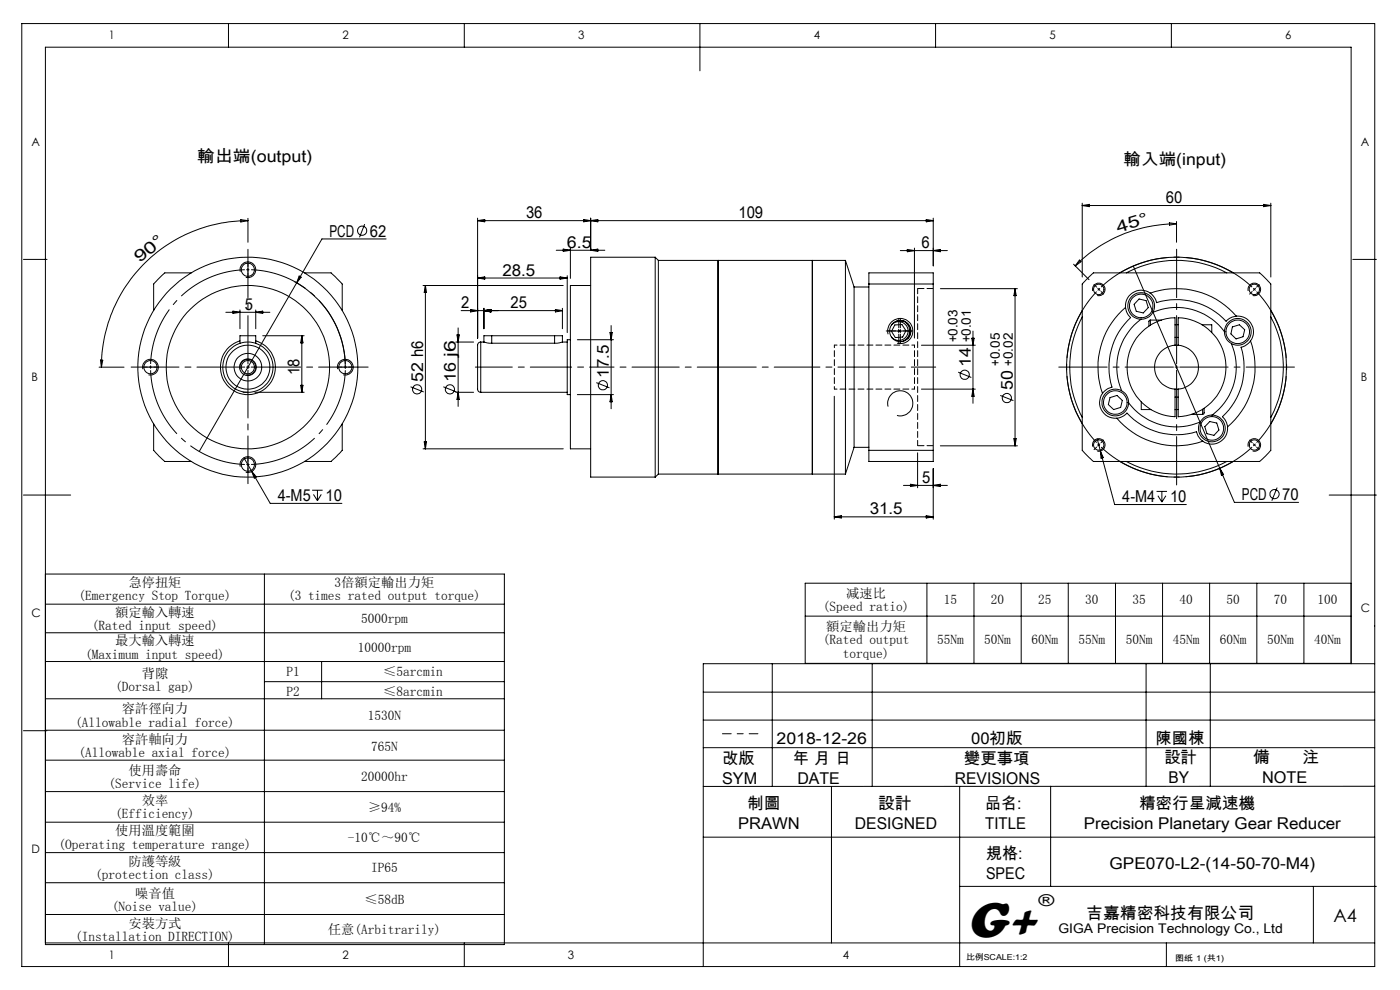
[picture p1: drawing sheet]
<svg xmlns="http://www.w3.org/2000/svg" width="297mm" height="210mm" viewBox="0 0 297 210" stroke-linecap="round" stroke-linejoin="round" font-family="sans-serif">
<g fill="none" stroke="#000" stroke-width=".21">
<path d="M4.6 5h287v200h-287zM48.5 5v5M98.5 5v5M148.5 5v10M198.5 5v5M248.5 5v5M5 55h5M40.6 57.9h-5.6l-1 .8-1.4 1.5v5.7M51 57.6a1.67 1.67 0 0 1 1.5-2 1.67 1.67 0 0 1 1.8 1.8 1.67 1.67 0 0 1-2.2 1.4M51.1 46.6l1.5 .2-1.5 .3zM52.2 57.2h.7M52.6 46.8a31.1 31.1 0 0 0-31.1 31.1"/>
<path d="M52.6 46.3v5.1M52.6 56.9v.7M62.5 59.8a20.6 20.6 0 0 1 10.7 18.3M62.9 60l-20.6 35.8M63.5 58.6l.4 .2-1 1.2zM64.6 57.9h5.6l1 .8 1.4 1.5v5.7M77.4 47.5l-1.1 2.8M81.9 50.7h-13.6l-5.4 9.3M101.3 46.3v25.4M101.3 59h19M101.3 59l1.5-.3v.5zM101.3 46.8l1.5-.2v.5z"/>
<path d="M101.3 46.8h96.7M118 53.1h10.3M118.8 58.7l1.5 .3-1.5 .2zM119.5 52.8l1.5 .3-1.5 .2zM120.3 58.5v12M121 52.6v6.4M123.8 46.6l1.5 .2-1.5 .3zM125.3 46.3v6.7M125.3 53.1l1.5-.3v.5zM125.3 46.8l1.5-.2v.5zM139 54.6v46.6M139 54.6h-13.7v46.6h13.7"/>
<path d="M139 54.6l.7 .6M139.7 55.2v45.4M139.7 55.2h39.7M152.3 55.2v45.4zM172.3 55.2v45.4zM179.4 55.2v45.4M179.4 55.2l1.8 5.7M191 53.2h10M192.5 52.9l1.5 .3-1.5 .2zM194 52.6v19.1M196.5 46.6l1.5 .2-1.5 .3zM198 46.3v10.1"/>
<path d="M198 53.2l1.5-.3v.5zM227.8 56l3.2 3.3M229 55.2l.3 .3-1.2 .9zM229.6 43.1v15.7M229.6 43.6h40M229.6 43.6l1.5-.3v.5zM230.4 59.3l1.6-1.4h35.2l.7 .5 1.7 1.8v35.3l-1.1 1.3-1.3 1.1h-35.2l-1-.9-1.4-1.5v-35.3zM237.6 57.9a23.5 23.5 0 0 1 24 0M238.9 57.9a22.8 22.8 0 0 1 21.3 0M240.4 56.4l18.4 42.9M248.1 47.3l1.5 .2-1.5 .3zM249.6 47.5a30.4 30.4 0 0 0-21.5 8.9"/>
<path d="M249.6 47v4.4M268.1 43.3l1.5 .3-1.5 .2zM269.6 43.1v15.7M287 55h5M21 77.9h5.3M21.3 76.4h.5l-.3 1.5zM30.3 78.3a1.66 1.66 0 0 1 1.5-2.1 1.66 1.66 0 0 1 1.8 1.8 1.66 1.66 0 0 1-2.1 1.5M47.9 66.2h9.4M49.4 66l1.5 .2-1.5 .3zM50.9 72.3a5.8 5.8 0 0 0-3.1 9 5.8 5.8 0 0 0 9.5 0 5.8 5.8 0 0 0-3-9M50.9 72.8v-1.6h3.4v1.6M50.9 65.7v4"/>
<path d="M51 78.3a1.67 1.67 0 0 1 1.5-2.1 1.67 1.67 0 0 1 1.8 1.9 1.67 1.67 0 0 1-2.2 1.4M54.3 65.7v4M54.3 66.2l1.4-.2v.5zM55.7 71.2h8.8M64 71.2v12M64 71.2l.3 1.5h-.5zM71.6 78.3a1.67 1.67 0 0 1 1.5-2.1 1.67 1.67 0 0 1 1.8 1.9 1.67 1.67 0 0 1-2.1 1.4M89.7 60.6h29.8M90.2 60.6v34.6M90.2 60.6l.3 1.4h-.5zM96.7 72.6h3.8M96.9 71h.5l-.2 1.6z"/>
<path d="M97.2 69.6v16.6M97.8 65.9h21.5M99.8 65.6l1.5 .3-1.5 .3zM102 72.6a1.03 1.03 0 0 0-.7 1.4v8a.85 .85 0 0 0 .7 1.2M102 72.6v10.6M102 72.6h.7M102.7 72.6l1.6 .2M102.7 65.4v4.3M102.7 65.9l1.4-.3v.6zM104.3 71.2h-1.6v1.4M104.3 71.2h13.4M104.3 72.8h13.4"/>
<path d="M104.3 71.2v1.6M117.7 71.2h1.6v1.4M117.7 71.2v1.6M117.8 65.6l1.5 .3-1.5 .3zM119.3 72.6l-1.6 .2M119.3 72.6h1M119.3 65.4v4.3M121 72.1h-.7v11.6h.7M122.5 72.1h7.6M125.3 60.6h-4.3v34.6h4.3M129.4 70.5h.5l-.3 1.6zM129.6 69.1v17.6"/>
<path d="M181.2 60.9v34M181.2 60.9h3.1M184.3 60.2v-2.3h13.7v2.3M184.3 60.2h13.7M184.3 60.2v35.3M188.4 70.9a2.67 2.67 0 0 1 2.4-3.3 2.67 2.67 0 0 1 2.9 2.9 2.67 2.67 0 0 1-3.4 2.3M189.1 69a1.99 1.99 0 0 1 2.9-.2 1.99 1.99 0 0 1 0 2.9 1.99 1.99 0 0 1-2.9-.2M189.8 68.9h1.5l.9 1.3-.7 1.3-1.6 .1-.8-1.3zM190.1 68.1h1.8M190.3 70.2h1M190.6 69.9v.6M191 69.9v.6"/>
<path d="M191.6 68.1a2.32 2.32 0 0 1 1.4 2.3 2.32 2.32 0 0 1-1.7 2.1M193.1 69.6v.6a2.15 2.15 0 0 1-.6 1.7M195.5 73.2h11.4M198 60.2v35.3M199.5 61.2h16.3M203.3 78.9l2.8 1.2M206.2 71.7h.5l-.3 1.5zM206.4 70.2v15.3M215.3 61.2v33.4M215.3 61.2l.3 1.5h-.5zM229.6 65.9a23.4 23.4 0 0 0 0 24M229.6 67.2a22.8 22.8 0 0 0 0 21.3"/>
<path d="M231.8 61.7a1.33 1.33 0 0 1 1.2-1.6 1.33 1.33 0 0 1 1.4 1.4 1.33 1.33 0 0 1-1.6 1.2M238.8 65.2a16.7 16.7 0 0 0-4.9 18.3M238.8 65.2a3.5 3.5 0 0 0 1.1 2.2 14.4 14.4 0 0 0-4 14.7 3.5 3.5 0 0 0-2 1.4M241.7 63.4l1.4 .4 .5 1.5-1.1 1.1-1.4-.4-.5-1.5zM242 67.7a12.6 12.6 0 0 0-4.1 15.2M244 62.2a16.7 16.7 0 0 1 18.3 4.9M244 62.2a3.3 3.3 0 0 0-3.6-.2 3.3 3.3 0 0 0-1.6 3.2M244 62.2a3.5 3.5 0 0 1 1.4 2 14.4 14.4 0 0 1 14.7 3.9 3.5 3.5 0 0 1 2.2-1M244.1 67.9l-.4 .2v1.1M244.1 67.9v1.1M244.1 67.9h2.3M244.6 66.2a12.6 12.6 0 0 1 15.2 4.1"/>
<path d="M249.3 73.2v-5.8a10.5 10.5 0 0 0-10.2 10.5 10.5 10.5 0 0 0 10.2 10.5v-5.9M249.3 73.2a4.7 4.7 0 0 0-4.4 4.7 4.7 4.7 0 0 0 4.4 4.6M249.3 73.2h.6M249.3 71.6h.6M249.3 68.9h.6M249.9 73.2a4.7 4.7 0 0 1 4.3 4.7 4.7 4.7 0 0 1-4.3 4.6M249.9 73.2v-5.8a10.5 10.5 0 0 1 10.2 10.5 10.5 10.5 0 0 1-10.2 10.5v-5.9M255 68.9h2.1v1.6M261.2 72.9a12.7 12.7 0 0 1-4 15.1M261.4 69.3l1.5-.4 1.2 1-.4 1.5-1.5 .5-1.1-1.1zM262.3 67.1a3.3 3.3 0 0 1 3.2 1.6 3.3 3.3 0 0 1-.2 3.6M264.8 61.7a1.33 1.33 0 0 1 1.2-1.6 1.33 1.33 0 0 1 1.4 1.4 1.33 1.33 0 0 1-1.7 1.2"/>
<path d="M265.3 72.3a16.7 16.7 0 0 1-4.9 18.2M265.3 72.3a3.5 3.5 0 0 1-2 1.4 14.2 14.2 0 0 1-4 14.7 3.5 3.5 0 0 1 1.1 2.1M269.6 65.9a23.5 23.5 0 0 1 0 24M269.6 67.2a22.7 22.7 0 0 1 0 21.3M32.6 89.9v5.6l1.1 1.3 1.3 1.1h5.6M51 99a1.67 1.67 0 0 1 1.5-2.1 1.67 1.67 0 0 1 1.8 1.8 1.67 1.67 0 0 1-2.2 1.5M51.6 83.2h1M51.8 97.1l1.6 2.9M54.1 83.2h10.4M63.8 81.7h.5l-.3 1.5zM72.6 89.9v5.6l-1.4 1.5-1 .9h-5.6M87.1 82l2.8 1.1"/>
<path d="M89.7 95.2h29.8M90 93.7h.5l-.3 1.5zM94.1 82l2.7 1.1M96.7 83.2h3.8M97.2 83.2l.2 1.5h-.5zM102 83.2h18.3M122.5 83.7h7.6M126.5 81.2l2.8 1.1M129.6 83.7l.3 1.5h-.5zM177 84.1v26M181.2 94.9l-1.8 5.7M181.2 94.9h3.1"/>
<path d="M184.3 95.5v2.4h13.7v-2.4M184.3 95.5h13.7M188.4 86.2a2.66 2.66 0 0 1 2.3-3.3 2.66 2.66 0 0 1 2.9 2.9 2.66 2.66 0 0 1-3.3 2.3M194.7 96.1v7.4M195.5 82.5h11.4M198 99.4v10.7M199.5 94.6h16.3M206.4 82.5l.3 1.6h-.5zM212.2 83.9l2.8 1.1M215.1 93.1h.5l-.3 1.5zM231.8 94.7a1.33 1.33 0 0 1 1.1-1.6 1.33 1.33 0 0 1 1.5 1.4 1.33 1.33 0 0 1-1.6 1.2M232.8 93.1l.6 2.6"/>
<path d="M232.9 94.1l.4 .5M233.3 94.1l-.4 .5M233.4 95.7l3.1 11.3h15.2M233.4 95.7l.7 1.4-.5 .1zM233.9 83.5a3.3 3.3 0 0 0-.2 3.6 3.3 3.3 0 0 0 3.2 1.6M235.5 84.3l1.5-.4 1.1 1-.4 1.5-1.4 .5-1.2-1.1zM236.9 88.7a16.7 16.7 0 0 0 18.3 4.9M236.9 88.7a3.5 3.5 0 0 0 2.2-1.1 14.2 14.2 0 0 0 14.7 4 3.5 3.5 0 0 0 1.4 2M237.6 97.9a23.5 23.5 0 0 0 24 0M238.9 97.9a22.5 22.5 0 0 0 21.3 0M239.4 85.5a12.7 12.7 0 0 0 15.2 4M242.1 85.3v1.6h2.1"/>
<path d="M249.3 82.5h.6M249.3 84.2h.6M249.3 86.9h.6M252.8 87.9h2.3M255.1 86.8v1.1M255.4 86.6v1.1l-.3 .2M256.6 89.4l1.5 .3 .5 1.5-1.1 1.1-1.5-.3-.4-1.5zM258.8 99.3l3.1 7.3h13.6M258.8 99.3l.8 1.3-.5 .2zM260.4 90.5a3.3 3.3 0 0 1-1.6 3.3 3.3 3.3 0 0 1-3.6-.2M264.8 94.7a1.33 1.33 0 0 1 1.1-1.6 1.33 1.33 0 0 1 1.5 1.4 1.33 1.33 0 0 1-1.7 1.2M5 105h10"/>
<path d="M53.4 100l3.9 6.8h15.2M53.4 100l1 1.2-.5 .2zM66.2 104h2.2M66.5 104.9l.8 1.3M67.3 104v2.2M68.2 104.9l-.9 1.3M139.7 100.6h39.7M139.7 100.6l-.7 .6M177 109.6h21M177 109.6l1.5-.2v.5zM191.7 103h9.3M193.1 102.7l1.6 .3-1.6 .2z"/>
<path d="M196.5 109.4l1.5 .2-1.5 .3zM198 103l1.5-.3v.5zM245.4 104.2h2.2M245.6 105.2l.9 1.3M246.5 104.2v2.3M247.3 105.2l-.8 1.3M270.9 103.4l-1.1 2.8M282 105h10M9.6 128.2h97.4M9.6 134.2h97.4M9.6 121.8h97.4v78.6h-97.4v-190.4h277v130.8M56.1 121.8v78.6"/>
<path d="M170.8 130.7h115.8M196.6 123.7v17M206.6 123.7v17M216.6 123.7v17M226.6 123.7v17M236.6 123.7v17M246.6 123.7v17M256.6 123.7v17M266.6 123.7v17M276.6 123.7v17M286.6 123.7h-115.8v17h115.8M5 155h5"/>
<path d="M9.6 140.3h97.4M9.6 148.2h97.4M9.6 154.9h97.4M56.1 144.6h50.9M68.2 140.3v7.9M149.2 152.7h142.4M149.2 146.8h142.4M149.2 158.6h142.4M163.8 140.8v26M185 140.8v26M243.1 140.8v26M256.8 140.8v26"/>
<path d="M291.6 140.8h-142.4v64.2M9.6 161.2h97.4M9.6 167.9h97.4M9.6 174.4h97.4M149.2 177.6h142.4M176.4 166.8v33.2M203.6 166.8v38.2M222.9 166.8v21.2M291.6 166.8h-142.4M9.6 180.9h97.4M9.6 187.2h97.4M9.6 194h97.4"/>
<path d="M203.6 188h88.4M278.6 188v12M9.6 200h282M48.5 200v5M98.5 200v5M247.4 200v5"/>
<circle cx="52.6" cy="57.2" r="1.4"/>
<circle cx="76.8" cy="48.9" r=".98"/>
<circle cx="31.9" cy="77.9" r="1.41"/>
<circle cx="52.6" cy="77.9" r="1.4"/>
<circle cx="52.6" cy="77.9" r="23.3"/>
<circle cx="52.6" cy="77.9" r="5.3"/>
<circle cx="52.6" cy="77.9" r="4.7"/>
<circle cx="52.6" cy="77.9" r="17.3"/>
<circle cx="52.6" cy="77.9" r="1.77"/>
<circle cx="52.6" cy="77.9" r="2.93"/>
<circle cx="73.2" cy="77.9" r="1.41"/>
<circle cx="191" cy="70.2" r="2.26"/>
<circle cx="204.7" cy="79.5" r=".98"/>
<circle cx="233.1" cy="61.4" r="1.1"/>
<circle cx="242.1" cy="64.9" r="2.83"/>
<circle cx="242.1" cy="64.9" r="2.51"/>
<circle cx="262.6" cy="70.4" r="2.5"/>
<circle cx="262.6" cy="70.4" r="2.83"/>
<circle cx="266.1" cy="61.4" r="1.1"/>
<circle cx="52.6" cy="98.6" r="1.4"/>
<circle cx="88.5" cy="82.6" r=".97"/>
<circle cx="95.4" cy="82.6" r=".97"/>
<circle cx="127.9" cy="81.7" r=".98"/>
<circle cx="213.6" cy="84.4" r=".98"/>
<circle cx="233.1" cy="94.4" r="1.09"/>
<circle cx="236.6" cy="85.4" r="2.51"/>
<circle cx="236.6" cy="85.4" r="2.83"/>
<circle cx="257.1" cy="90.9" r="2.51"/>
<circle cx="257.1" cy="90.9" r="2.83"/>
<circle cx="266.1" cy="94.4" r="1.09"/>
<circle cx="270.4" cy="104.8" r=".98"/>
</g>
<path d="M31.9 77.9v.3M31.9 77.9v-.4M73.3 77.9v-.4M73.3 77.9v.3M233.1 61.4l-.2 .2M233.1 61.4l.2-.3M266.1 61.4l-.2-.3M266.1 61.4l.2 .2M52.6 98.5h.3M52.6 98.5h-.3M266.1 94.4l.2-.3M266.1 94.4l-.2 .2" fill="none" stroke="#000" stroke-width=".21" stroke-dasharray="30.5 1.3 1.3 1.3" stroke-linecap="butt"/>
<path d="M232.6 61.8a23.3 23.3 0 0 0 0 32.1M265.6 60.9a23.3 23.3 0 0 0-32 0M233.6 94.8a23.3 23.3 0 0 0 32 0M266.6 93.9a23.3 23.3 0 0 0 0-32.1" fill="none" stroke="#000" stroke-width=".21" stroke-dasharray="30.5 1.3 1.3 1.3" stroke-dashoffset="14.7" stroke-linecap="butt"/>
<path d="M51.9 57.2a20.7 20.7 0 0 0-20 20M31.9 78.5a20.7 20.7 0 0 0 20 20M73.3 77.2a20.7 20.7 0 0 0-20-20M53.3 98.5a20.7 20.7 0 0 0 20-20" fill="none" stroke="#000" stroke-width=".21" stroke-dasharray="30.5 1.3 1.3 1.3" stroke-dashoffset="15.6" stroke-linecap="butt"/>
<path d="M125.3 77.9h13.7" fill="none" stroke="#000" stroke-width=".21" stroke-dasharray="30.5 1.3 1.3 1.3" stroke-dashoffset="25.6"/>
<g fill="none" stroke="#000" stroke-width=".21" stroke-dasharray="30.5 1.3 1.3 1.3">
<path d="M52.6 56.5v-1M52.6 57.9v1M31.3 77.9h-1.1M31.9 77.9h-.3M31.9 77.9h.4M32.6 77.9h1.1M52.6 77.9v-.4M52.6 77.9h-.3M52.6 77.9v.3M52.6 77.9h.3M72.6 77.9h-1.1M73.3 77.9h.3"/>
<path d="M73.3 77.9h-.4M73.9 77.9h1.1M120.3 77.9h.7M139 77.9h.7M179.4 77.9h1.8M184.3 77.9h-3.1M190 70.2h-2M190.3 70.2h-1.9M190.7 69.5v-2M190.7 70.9v2M191 69.5v-1.9M191 70.9v1.9"/>
<path d="M191.3 70.2h2M191.7 70.2h1.9M232.6 60.9l-.5-.5M233.1 61.4l-.2-.3M233.1 61.4l.2 .2M233.6 61.8l.5 .6M249.6 77.9v-.4M249.6 77.9h-.3M249.6 77.9v.3M249.6 77.9h.3M265.6 61.8l-.5 .6M266.1 61.4l.2-.3"/>
<path d="M266.1 61.4l-.2 .2M266.6 60.9l.5-.5M52.6 98.5v.4M52.6 98.5v-.3M52.6 99.2v1.1M52.6 97.9v-1.1M232.6 94.8l-.5 .6M233.6 93.9l.5-.5M265.6 93.9l-.5-.5M266.1 94.4l.2 .2M266.1 94.4l-.2-.3M266.6 94.8l.5 .6"/>
</g>
<path d="M139.7 77.9h12.6" fill="none" stroke="#000" stroke-width=".21" stroke-dasharray="30.5 1.3 1.3 1.3" stroke-dashoffset="26.1"/>
<path d="M121 77.9h4.3" fill="none" stroke="#000" stroke-width=".21" stroke-dasharray="30.5 1.3 1.3 1.3" stroke-dashoffset="30.2"/>
<path d="M100.8 77.9h19.5" fill="none" stroke="#000" stroke-width=".21" stroke-dasharray="30.5 1.3 1.3 1.3" stroke-dashoffset="22.6"/>
<path d="M179.4 77.9h-7.1" fill="none" stroke="#000" stroke-width=".21" stroke-dasharray="30.5 1.3 1.3 1.3" stroke-dashoffset="28.9"/>
<path d="M198.5 77.9h-14.2" fill="none" stroke="#000" stroke-width=".21" stroke-dasharray="30.5 1.3 1.3 1.3" stroke-dashoffset="25.3"/>
<path d="M172.3 77.9h-20" fill="none" stroke="#000" stroke-width=".21" stroke-dasharray="30.5 1.3 1.3 1.3" stroke-dashoffset="22.4"/>
<path d="M153.3 155.6h7.5" fill="none" stroke="#000" stroke-width=".21" stroke-dasharray="30.5 1.3 1.3 1.3" stroke-dashoffset="28.6"/>
<path d="M194 73.2h-17M177 82.5v-9.3M177 82.5h17M194 82.5v-9.3" fill="none" stroke="#000" stroke-width=".21" stroke-dasharray="1.3 .6" stroke-dashoffset=".7"/>
<path d="M198 61.2h-3.3M194.7 94.5h3.3" fill="none" stroke="#000" stroke-width=".21" stroke-dasharray="1.3 .6" stroke-dashoffset="-.1"/>
<path d="M194.7 61.2v33.3" fill="none" stroke="#000" stroke-width=".21" stroke-dasharray="1.3 .6" stroke-dashoffset=".2"/>
<path d="M52.6 77.2v-24.3M248.9 77.9h-24.3M249.6 77.2v-24.3M249.6 78.5v24.4M250.3 77.9h24.3" fill="none" stroke="#000" stroke-width=".21" stroke-dasharray="30.5 1.3 1.3 1.3" stroke-dashoffset="20.2"/>
<path d="M51.9 77.9h-24.1" fill="none" stroke="#000" stroke-width=".21" stroke-dasharray="30.5 1.3 1.3 1.3" stroke-dashoffset="20.3"/>
<path d="M52.6 78.5v24.1" fill="none" stroke="#000" stroke-width=".21" stroke-dasharray="30.5 1.3 1.3 1.3" stroke-dashoffset="20.4"/>
<path d="M53.3 77.9h24.8" fill="none" stroke="#000" stroke-width=".21" stroke-dasharray="30.5 1.3 1.3 1.3" stroke-dashoffset="20"/>
<text font-size="11" x="205.1" y="198.7">G+</text>
<text font-size="3.9" x="282.9" y="195.5">A4</text>
<g font-size="3.5">
<text x="41.9" y="34.3">輸出端(output)</text>
<text x="238.3" y="34.9">輸入端(input)</text>
<text x="111.6" y="46.3">36</text>
<text x="156.7" y="46.3">109</text>
<text x="247.4" y="43.1">60</text>
<text x="69.9" y="50.2">PCD</text>
<text x="78.5" y="50.2">62</text>
<text x="120.3" y="52.6">6.5</text>
<text x="195.5" y="52.6">6</text>
<text x="237.2" y="49.4" transform="rotate(-17 237.2 49.4)">4 5 °</text>
<text x="29.7" y="55.9" transform="rotate(-40 29.7 55.9)">9 0 °</text>
<text x="106.6" y="58.5">28.5</text>
<text x="51.9" y="65.7">5</text>
<text x="97.8" y="65.4">2</text>
<text x="108.3" y="65.4">25</text>
<text x="205.9" y="77.9" transform="rotate(-90 205.9 77.9)">14</text>
<text x="63.6" y="79.5" transform="rotate(-90 63.6 79.5)">18</text>
<text x="89.8" y="81" transform="rotate(-90 89.8 81)">52 h6</text>
<text x="96.7" y="81" transform="rotate(-90 96.7 81)">16 j6</text>
<text x="129.2" y="80.1" transform="rotate(-90 129.2 80.1)">17.5</text>
<text x="214.9" y="82.8" transform="rotate(-90 214.9 82.8)">50</text>
<text x="58.9" y="106.3">4-M5</text>
<text x="69.1" y="106.3">10</text>
<text x="195.6" y="102.4">5</text>
<text x="238.1" y="106.5">4-M4</text>
<text x="248.2" y="106.5">10</text>
<text x="263.5" y="106.1">PCD</text>
<text x="272" y="106.1">70</text>
<text x="184.5" y="109.1">31.5</text>
<text x="220.3" y="192.2">®</text>
<text x="230.5" y="194.8">吉嘉精密科技有限公司</text>
</g>
<g font-size="3.4">
<text x="164.8" y="157.8">2018-12-26</text>
<text x="206" y="157.8">00初版</text>
<text x="245.2" y="157.8">陳國棟</text>
<text x="247" y="161.8">設計</text>
<text x="265.8" y="161.8">備</text>
<text x="276.3" y="161.8">注</text>
<text x="153.2" y="162.1">改版</text>
<text x="153.2" y="166.4">SYM</text>
<text x="168.2" y="162.1">年 月 日</text>
<text x="169.2" y="166.4">DATE</text>
<text x="202.6" y="166.4">REVISIONS</text>
<text x="204.5" y="162.1">變更事項</text>
<text x="247.9" y="166.1">BY</text>
<text x="267.7" y="166.1">NOTE</text>
<text x="158.5" y="171.6">制圖</text>
<text x="186.3" y="171.6">設計</text>
<text x="209" y="171.6">品名:</text>
<text x="241.6" y="171.6">精密行星減速機</text>
<text x="156.6" y="175.9">PRAWN</text>
<text x="181.4" y="175.9">DESIGNED</text>
<text x="209" y="175.9">TITLE</text>
<text x="229.9" y="175.9">Precision Planetary Gear Reducer</text>
<text x="209.2" y="182.2">規格:</text>
<text x="235.4" y="184.4">GPE070-L2-(14-50-70-M4)</text>
<text x="209.2" y="186.5">SPEC</text>
</g>
<g font-size="2.8">
<text x="203.1" y="72.6" transform="rotate(-90 203.1 72.6)">+0.03</text>
<text x="205.9" y="72.6" transform="rotate(-90 205.9 72.6)">+0.01</text>
<text x="212.1" y="77.6" transform="rotate(-90 212.1 77.6)">+0.05</text>
<text x="214.9" y="77.6" transform="rotate(-90 214.9 77.6)">+0.02</text>
<text x="27.2" y="124.6">急停扭矩</text>
<text x="71" y="124.6">3倍額定輸出力矩</text>
<text x="16.7" y="127.4">(Emergency Stop Torque)</text>
<text x="24.4" y="130.8">額定輸入轉速</text>
<text x="61.1" y="127.4">(3 times rated output torque)</text>
<text x="174.6" y="129.6">(Speed ratio)</text>
<text x="179.5" y="126.8">减速比</text>
<text x="200.2" y="128.2">15</text>
<text x="210.2" y="128.2">20</text>
<text x="220.2" y="128.2">25</text>
<text x="230.2" y="128.2">30</text>
<text x="240.2" y="128.2">35</text>
<text x="250.2" y="128.2">40</text>
<text x="260.2" y="128.2">50</text>
<text x="270.2" y="128.2">70</text>
<text x="279.5" y="128.2">100</text>
<text x="19.5" y="133.6">(Rated input speed)</text>
<text x="24.4" y="136.9">最大輸入轉速</text>
<text x="76.6" y="132.2">5000rpm</text>
<text x="174.6" y="136.7">(Rated output</text>
<text x="175.3" y="133.9">額定輸出力矩</text>
<text x="198.8" y="136.7">55Nm</text>
<text x="208.8" y="136.7">50Nm</text>
<text x="218.8" y="136.7">60Nm</text>
<text x="228.8" y="136.7">55Nm</text>
<text x="238.8" y="136.7">50Nm</text>
<text x="248.8" y="136.7">45Nm</text>
<text x="258.8" y="136.7">60Nm</text>
<text x="268.8" y="136.7">50Nm</text>
<text x="278.8" y="136.7">40Nm</text>
<text x="18.1" y="139.7">(Maximum input speed)</text>
<text x="30.1" y="143.9">背隙</text>
<text x="60.8" y="143.5">P1</text>
<text x="75.9" y="138.3">10000rpm</text>
<text x="81.3" y="143.5">≤5arcmin</text>
<text x="178.8" y="139.5">torque)</text>
<text x="24.4" y="146.7">(Dorsal gap)</text>
<text x="60.8" y="147.6">P2</text>
<text x="81.3" y="147.6">≤8arcmin</text>
<text x="16" y="154.1">(Allowable radial force)</text>
<text x="25.8" y="151.3">容許徑向力</text>
<text x="78" y="152.7">1530N</text>
<text x="16.7" y="160.7">(Allowable axial force)</text>
<text x="25.8" y="157.8">容許軸向力</text>
<text x="78.7" y="159.2">765N</text>
<text x="23" y="167.2">(Service life)</text>
<text x="27.2" y="164.4">使用壽命</text>
<text x="76.6" y="165.8">20000hr</text>
<text x="24.4" y="173.6">(Efficiency)</text>
<text x="30.1" y="170.7">效率</text>
<text x="78" y="172.2">≥94%</text>
<text x="24.4" y="177.2">使用溫度範圍</text>
<text x="73.8" y="178.6">-10℃～90℃</text>
<text x="12.4" y="180">(Operating temperature range)</text>
<text x="27.2" y="183.6">防護等級</text>
<text x="78.7" y="185.1">IP65</text>
<text x="20.2" y="186.5">(protection class)</text>
<text x="28.7" y="190.4">噪音值</text>
<text x="77.3" y="191.8">≤58dB</text>
<text x="23.7" y="193.2">(Noise value)</text>
<text x="27.2" y="196.8">安裝方式</text>
<text x="224.5" y="197.8">GIGA Precision Technology Co., Ltd</text>
<text x="16" y="199.6">(Installation DIRECTION)</text>
<text x="69.6" y="198.2">任意(Arbitrarily)</text>
</g>
<g font-size="2.5">
<text x="23.1" y="8.4">1</text>
<text x="72.7" y="8.4">2</text>
<text x="122.7" y="8.4">3</text>
<text x="172.7" y="8.4">4</text>
<text x="222.7" y="8.4">5</text>
<text x="272.7" y="8.4">6</text>
<text x="6.7" y="30.9">A</text>
<text x="288.7" y="30.9">A</text>
<text x="6.7" y="80.9">B</text>
<text x="288.7" y="80.9">B</text>
<text x="6.7" y="130.9">C</text>
<text x="288.7" y="129.9">C</text>
<text x="6.7" y="180.9">D</text>
<text x="23.1" y="203.4">1</text>
<text x="72.7" y="203.4">2</text>
<text x="120.5" y="203.4">3</text>
<text x="178.8" y="203.4">4</text>
</g>
<g font-size="1.7">
<text x="204.9" y="203.7">比例SCALE:1:2</text>
<text x="249.3" y="203.8">图纸 1 (共1)</text>
</g>
</svg>
